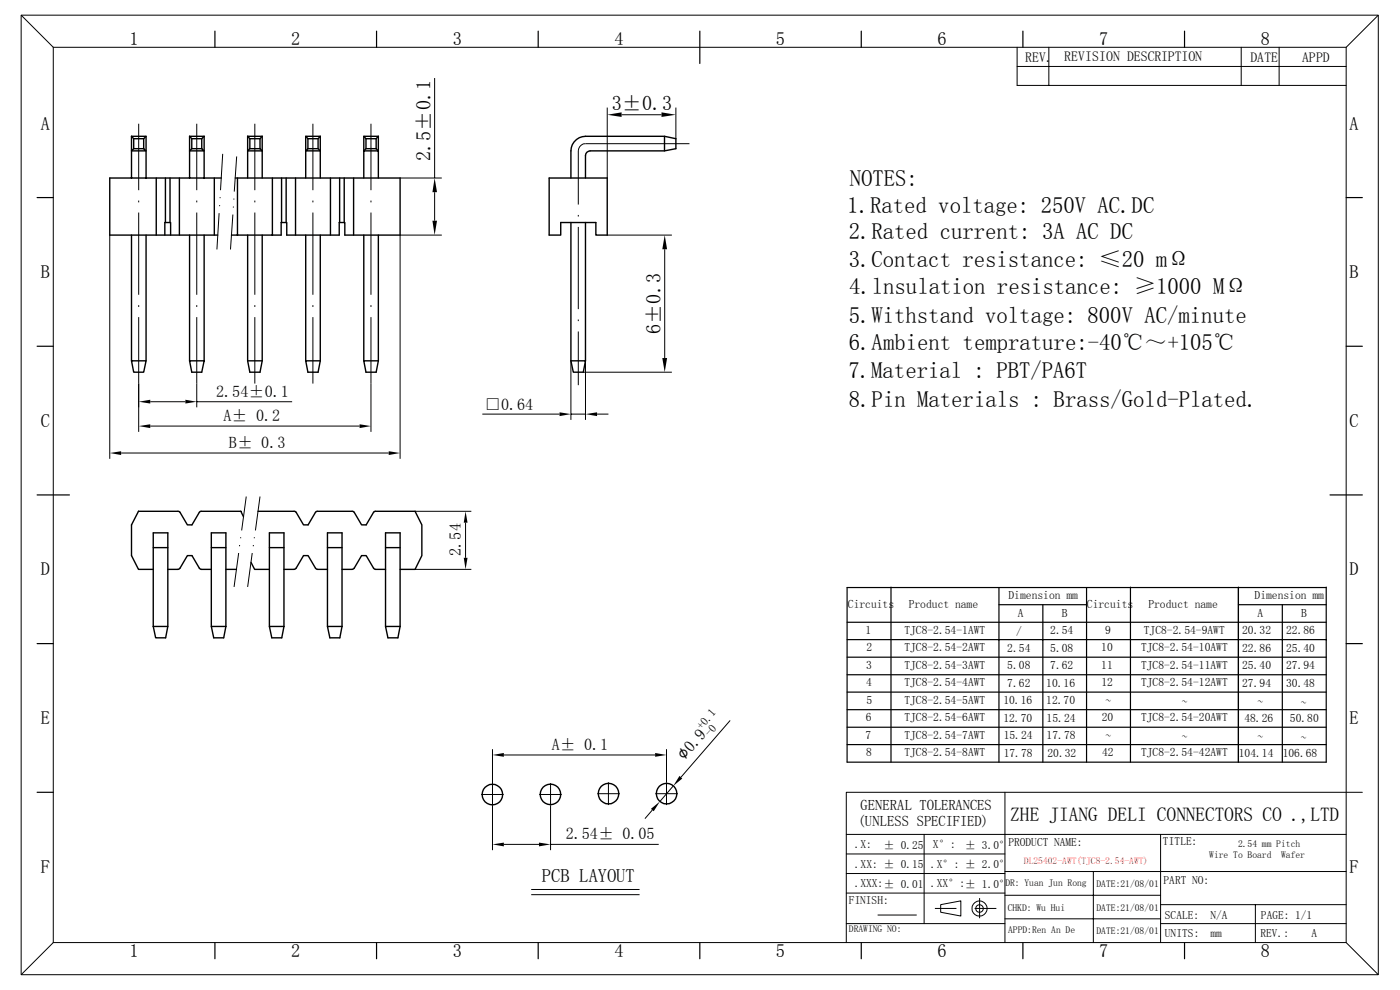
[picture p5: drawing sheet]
<svg xmlns="http://www.w3.org/2000/svg" width="297mm" height="210mm" viewBox="0 0 297 210" stroke-linecap="round" stroke-linejoin="round" font-family="sans-serif">
<g fill="none" stroke="#000" stroke-width=".21">
<path d="M4.5 3.2h287.9v203.6h-287.9zM4.5 3.2l6.8 6.8M11.3 10h274.3M11.3 10v189.9M92.2 16.6v21.2M215.8 10v8.1h69.8M215.8 14.1h69.8M222.5 10v8.1M263.3 10v8.1M271.4 10v8.1M285.6 10v189.9M292.4 3.2l-6.8 6.8"/>
<path d="M29.4 26.2v14.1M41.7 26.2v14.1M47.2 32.6l-.4 7.7M50.2 33.2l-.5 7.4M54.1 26.2v14.1M66.4 26.2v14.1M78.7 26.2v14.1M84.9 37.8h8.8M128.8 22.8v15M131.9 24.3h8.4M143.4 22.8v6.6M146.3 30.5h-22.1a1.55 1.55 0 0 0-1.5 1.5v11.4"/>
<path d="M23.3 49.9v47.4M29.4 42.5v.4M29.4 45.1v17.4M41.7 42.5v.4M41.7 45.1v17.4M46.5 45.2l-.5 7.7M46.6 43.5v.2M46.7 41.8v.2M49.4 45.5l-.5 7.4M49.5 43.8v.2M49.6 42.1v.2M54.1 42.5v.4"/>
<path d="M54.1 45.1v17.4M66.4 42.5v.4M66.4 45.1v17.4M78.7 42.5v.4M78.7 45.1v17.4M92.2 40.8v6M93.7 49.9h-8.8v47.4M122.7 45.6v.3M122.7 48.1v17.5M128.8 49.9h13.7M141 52.9v23M29.4 64.7v.4"/>
<path d="M29.4 67.3v24.3M41.7 64.7v.4M41.7 67.3v19.1M54.1 64.7v.4M54.1 67.3v14.1M66.4 64.7v.4M66.4 67.3v14.1M78.7 64.7v.4M78.7 67.3v24.3M121.1 76.5v12.6M122.7 67.8v.3M122.7 70.3v11.4"/>
<path d="M123.7 79h18.8M124.2 76.5v12.6M25.7 96.1h56.8M31.9 85.2h7.4M31.9 90.4h44.4M41.7 85.2h20.3M102.3 87.8h16.4M121.1 87.8h3.1M126.7 87.8h2.4M50.6 117.3l-.9 7.2M50.8 115.6v.3M51.1 114v.2"/>
<path d="M52.2 105.3l-.9 7.2M53.5 117.3l-1 7.2M53.8 115.6l-.1 .3M54 114l-.1 .2M55.2 105.3l-1 7.2M88.1 108.5h11.9M98.8 110.9v7.4M88.1 120.8h11.9M104.5 158.9v21.4M141.4 158.9v11.9M154.9 152.8l-10.5 12.1M102.1 168.5h4.7"/>
<path d="M106.9 179.1h7.4M106.9 160.1h32.1M114.4 168.5h4.8M116.8 166.1v14.2M116.8 179.1h22.9M126.7 168.4h4.8M129.1 165.9v4.9M138.4 171.8l-1.6 1.9M139 168.4h4.8M142.8 166.7l-2.8 3.3M179.5 177h106.1M196 177v18.9"/>
<path d="M213.2 168.1v31.8M246.2 177v22.9M289 168.1h-109.5v31.8M11.3 199.9h274.3M11.3 199.9l-6.8 6.9M112.7 189.8h23M112.7 188.7h23M179.5 181.1h33.7M179.5 195.9h33.7M179.5 189.4h33.7M179.5 185.3h33.7M186.2 194.1h8.3"/>
<path d="M198.3 192.7h4.6M199.6 191.9l4.2-.8v3.2l-4.2-.8zM206.8 192.7h4.6M207.8 190.5v4.3M213.2 184.9h72.4M213.2 194.9h33M213.2 189.9h33M231.9 184.9v15M246.2 195.9h39.4M246.2 191.9h39.4M266.3 191.9v8M285.6 199.9l6.8 6.9"/>
<circle cx="207.8" cy="192.7" r=".81"/>
<circle cx="207.8" cy="192.7" r="1.62"/>
</g>
<g fill="none" stroke="#000" stroke-width=".25">
<path d="M45.6 6.6v3.4M79.9 6.6v3.4M114.2 6.6v3.4M148.5 6.6v6.9M182.7 6.6v3.4M217 6.6v3.4M251.3 6.6v3.4M7.9 41.9h3.4M285.6 41.9h3.4M7.9 73.4h3.4M285.6 73.4h3.4M7.9 105h6.8"/>
<path d="M282.2 105h6.8M7.9 136.5h3.4M179.7 135.7h101.6M179.7 139.4h101.6M179.7 132h101.6M189 124.5v37.2M211.9 124.6v37.1M211.9 128.3h18.6M221.2 128.3v33.4M230.5 124.6v37.1M239.8 124.5v37.2M262.7 124.5v37.2"/>
<path d="M262.7 128.3h18.6M272 128.3v33.4M281.3 124.5v37.2h-101.6v-37.1h101.6M285.6 136.5h3.4M179.7 154.3h101.6M179.7 157.9h101.6M179.7 143.1h101.6M179.7 146.8h101.6M179.7 150.5h101.6M7.9 168.1h3.4M45.6 199.9v3.5M79.9 199.9v3.5"/>
<path d="M114.2 199.9v3.5M148.5 199.9v3.5M182.7 199.9v3.5M217 199.9v3.5M251.3 199.9v3.5"/>
</g>
<g fill="none" stroke="#000" stroke-width=".3">
<path d="M27.9 28.9l.5 .5h2.1M27.9 28.9h3.1l-.5 .5M27.9 32l.5-.5h2.1l.5 .5zM27.9 28.9v8.9M28.4 29.4v2.1M30.5 29.4v2.1M31 28.9v8.9M33.1 37.8v12.1M35.1 37.8v9.4M36.1 37.8v9.4M38.1 37.8v12.1M40.2 28.9l.5 .5h2.1"/>
<path d="M40.2 28.9v8.9M40.2 28.9h3.1M40.7 31.5l-.5 .5h3.1l-.5-.5M40.7 31.5h2.1M40.7 29.4v2.1M42.8 29.4v2.1M43.3 28.9v8.9M43.3 28.9l-.5 .5M45.5 37.8v12.1M46.9 37.8h-23.6v12.1h22.9M49.9 37.8h35v12.1h-11.7v-2.7h-1.2v2.7h-11.2v-2.7h-1.2v2.7h-10.5M50.4 37.8v12.1"/>
<path d="M52.5 28.9h3.1M52.5 28.9l.5 .5M52.5 28.9v8.9M53 29.4v2.1l-.5 .5h3.1l-.4-.5M53 29.4h2.2M53 31.5h2.2M55.2 29.4v2.1M55.6 28.9l-.4 .5M55.6 28.9v8.9M57.8 37.8v12.1M59.7 37.8v9.4M60.7 37.8v9.4"/>
<path d="M62.7 37.8v12.1M64.9 32l.4-.5h2.2l.4 .5zM64.9 28.9v8.9M65.3 29.4v2.1M67.5 29.4v2.1M67.9 28.9h-3l.4 .5M67.9 28.9l-.4 .5h-2.2M67.9 28.9v8.9M70.1 37.8v12.1M72.1 37.8v9.4M73 37.8v9.4M75 37.8v12.1"/>
<path d="M77.2 32l.4-.5h2.2l.5 .5zM77.2 28.9v8.9M77.6 29.4h2.2M77.6 29.4v2.1M79.8 29.4v2.1M80.3 28.9h-3.1l.4 .5M80.3 28.9v8.9M80.3 28.9l-.5 .5M116.5 37.8h12.3v12.1h-2.4v-2.7h-7.4v2.7h-2.5zM121.1 37.8v-5.8a3.1 3.1 0 0 1 3.1-3.1h16.8l2.4 .5v2.1l-2.4 .5h-15.8a1.01 1.01 0 0 0-1 1v4.8M141 28.9v3.1M27.9 49.9v26.6l.5 2.5h2.1l.5-2.5h-3.1"/>
<path d="M31 49.9v26.6M35 49.9v-2.7h1.2v2.7M40.2 49.9v26.6M43.3 49.9v26.6M52.5 49.9v26.6l.5 2.5h2.2l.4-2.5v-26.6M64.9 49.9v26.6M67.9 49.9v26.6M77.2 49.9v26.6M80.3 49.9v26.6M121.1 47.2v29.3M124.2 47.2v29.3M40.2 76.5h3.1l-.5 2.5h-2.1z"/>
<path d="M52.5 76.5h3.1M64.9 76.5h3l-.4 2.5h-2.2zM77.2 76.5h3.1l-.5 2.5h-2.2zM121.1 76.5h3.1l-.5 2.5h-2.1zM32.5 116.2h3.1M44.8 116.2h3.1M51.6 109.6l-.5-1.1h-8.4l-.4 .2-1.6 2.6h-.9l-1.8-2.8h-8.6l-1.5 2.8v6.6l1.5 2.9h3.1M53.3 119.3l.7 1.5h3.1M54.7 108.5h8l1.7 2.8h1l1.5-2.6 .4-.2h7.7l1.7 2.8h1l1.7-2.8h8.7l1.4 2.8v6.6l-1.4 2.9h-3.2M57.1 116.2h3.1M69.5 116.2h3.1M81.8 116.2h3.1"/>
<path d="M32.5 132.9h3.1l-.5 2.4h-2.1zM32.5 132.9v-19.9h3.1v19.9M35.6 120.8l2.4-.1 1.8-2.8h.9l1.8 2.8 2.3 .1M44.8 132.9h3.1l-.4 2.4h-2.2zM44.8 132.9v-19.9h3.1v19.9M47.9 120.8h2.3M57.1 132.9h3.1l-.4 2.4h-2.1zM57.1 132.9v-19.9h3.1v19.9M60.2 120.8l2.5-.1 1.7-2.8h1l1.7 2.8 2.4 .1M69.5 132.9h3.1l-.5 2.4h-2.1zM69.5 132.9v-19.9h3.1v19.9M72.6 120.8l2.4-.1 1.7-2.8h1l1.7 2.8 2.4 .1"/>
<path d="M81.8 132.9h3.1l-.5 2.4h-2.1zM81.8 132.9v-19.9h3.1v19.9"/>
<circle cx="104.5" cy="168.6" r="2.17"/>
<circle cx="116.8" cy="168.5" r="2.17"/>
<circle cx="129.1" cy="168.3" r="2.17"/>
<circle cx="141.4" cy="168.3" r="2.17"/>
</g>
<g fill="#000">
<path d="M128.8 24.3l3.1-.5v1zM140.3 23.8l3.1 .5-3.1 .5zM91.7 46.8h1l-.5 3.1zM92.2 37.8l.5 3h-1zM141 49.9l.5 3h-1zM140.5 75.9h1l-.5 3.1zM23.3 96.1l2.4-.4v.8zM29.4 85.2l2.5-.4v.8zM29.4 90.4l2.5-.4v.8zM39.3 84.8l2.4 .4-2.4 .4zM76.3 90l2.4 .4-2.4 .4zM82.5 95.7l2.4 .4-2.4 .4z"/>
<path d="M118.7 87.5l2.4 .3-2.4 .5zM124.2 87.8l2.5-.3v.8zM98.8 108.5l.4 2.4h-.8zM98.4 118.3h.8l-.4 2.5zM104.5 160.1l2.4-.4v.8zM139 159.7l2.4 .4-2.4 .4zM104.5 179.1l2.4-.4v.8zM114.3 178.7l2.5 .4-2.5 .4zM138.1 171.6l1.9-1.6-1.3 2.1zM144.1 164.6l.6 .5-1.9 1.6z"/>
</g>
<g font-size="4.8">
<text x="180.3" y="39.4">NOTES:</text>
<text x="179.7" y="45.1">1.Rated voltage: 250V AC.DC</text>
<text x="180" y="50.8">2.Rated current: 3A AC DC</text>
<text x="180" y="56.6">3.Contact resistance: ≤20 mΩ</text>
<text x="180.1" y="62.4">4.lnsulation resistance: ≥1000 MΩ</text>
<text x="180" y="68.4">5.Withstand voltage: 800V AC/minute</text>
<text x="180.1" y="74.3">6.Ambient temprature:-40℃～+105℃</text>
<text x="180" y="80.3">7.Material : PBT/PA6T</text>
<text x="180.1" y="86.3">8.Pin Materials : Brass/Gold-Plated.</text>
</g>
<g font-size="4.3">
<text x="129.8" y="23.4">3±0.3</text>
<text x="91.3" y="34.1" transform="rotate(-90 91.3 34.1)">2.5±0.1</text>
<text x="140.1" y="70.8" transform="rotate(-90 140.1 70.8)">6±0.3</text>
</g>
<text font-size="4.1" x="214.3" y="174.2">ZHE JIANG DELI CONNECTORS CO .,LTD</text>
<g font-size="3.9">
<text x="27.5" y="9.7">1</text>
<text x="61.8" y="9.7">2</text>
<text x="96.1" y="9.7">3</text>
<text x="130.3" y="9.7">4</text>
<text x="164.6" y="9.7">5</text>
<text x="198.9" y="9.7">6</text>
<text x="233.2" y="9.7">7</text>
<text x="267.5" y="9.7">8</text>
<text x="8.6" y="27.5">A</text>
<text x="286.3" y="27.5">A</text>
<text x="8.6" y="59">B</text>
<text x="286.3" y="59">B</text>
<text x="8.6" y="90.6">C</text>
<text x="286.3" y="90.6">C</text>
<text x="8.6" y="122">D</text>
<text x="286.3" y="122">D</text>
<text x="8.6" y="153.6">E</text>
<text x="286.3" y="153.6">E</text>
<text x="8.6" y="185.1">F</text>
<text x="286.3" y="185.1">F</text>
<text x="114.9" y="187">PCB LAYOUT</text>
<text x="27.5" y="202.9">1</text>
<text x="61.8" y="202.9">2</text>
<text x="96.1" y="203">3</text>
<text x="130.3" y="202.9">4</text>
<text x="164.6" y="202.9">5</text>
<text x="198.9" y="203">6</text>
<text x="233.2" y="202.9">7</text>
<text x="267.5" y="203">8</text>
</g>
<text font-size="3.7" x="145.2" y="161.4" transform="rotate(-49 145.2 161.4)">∅0.9</text>
<g font-size="3.4">
<text x="45.8" y="84.1">2.54±0.1</text>
<text x="47.4" y="89.3">A± 0.2</text>
<text x="102.8" y="86.9">□0.64</text>
<text x="48.6" y="95">B± 0.3</text>
<text x="97.8" y="117.9" transform="rotate(-90 97.8 117.9)">2.54</text>
<text x="117.1" y="159">A± 0.1</text>
<text x="120" y="178.1">2.54± 0.05</text>
</g>
<g font-size="3.1">
<text x="182.5" y="171.7">GENERAL TOLERANCES</text>
<text x="181.9" y="175.3">(UNLESS SPECIFIED)</text>
</g>
<g font-size="2.9">
<text x="217.5" y="13.1">REV.</text>
<text x="225.8" y="13">REVISION DESCRIPTION</text>
<text x="265.3" y="13.3">DATE</text>
<text x="276.2" y="13.2">APPD</text>
</g>
<g font-size="2.5">
<text x="179.9" y="129.1">Circuits</text>
<text x="192.8" y="129.1">Product name</text>
<text x="214" y="127.1">Dimension mm</text>
<text x="215.9" y="130.8">A</text>
<text x="225.3" y="130.8">B</text>
<text x="230.6" y="129">Circuits</text>
<text x="243.6" y="129.1">Product name</text>
<text x="266.2" y="127.1">Dimension mm</text>
<text x="266.8" y="130.8">A</text>
<text x="276.1" y="130.8">B</text>
<text x="183.6" y="134.4">1</text>
<text x="191.9" y="134.4">TJC8-2.54-1AWT</text>
<text x="215.6" y="134.7">/</text>
<text x="222.8" y="134.5">2.54</text>
<text x="234.4" y="134.5">9</text>
<text x="242.7" y="134.4">TJC8-2.54-9AWT</text>
<text x="263.5" y="134.5">20.32</text>
<text x="272.8" y="134.5">22.86</text>
<text x="183.8" y="141.8">3</text>
<text x="183.8" y="138.1">2</text>
<text x="191.9" y="138.1">TJC8-2.54-2AWT</text>
<text x="191.9" y="141.8">TJC8-2.54-3AWT</text>
<text x="213.7" y="138.2">2.54</text>
<text x="213.7" y="141.9">5.08</text>
<text x="222.8" y="138.2">5.08</text>
<text x="222.8" y="141.9">7.62</text>
<text x="233.6" y="138.1">10</text>
<text x="233.6" y="141.8">11</text>
<text x="242.1" y="138.1">TJC8-2.54-10AWT</text>
<text x="242.1" y="141.8">TJC8-2.54-11AWT</text>
<text x="263.5" y="138.3">22.86</text>
<text x="263.5" y="141.9">25.40</text>
<text x="272.8" y="138.3">25.40</text>
<text x="272.8" y="141.9">27.94</text>
<text x="183.7" y="145.5">4</text>
<text x="183.9" y="149.3">5</text>
<text x="191.9" y="145.5">TJC8-2.54-4AWT</text>
<text x="191.9" y="149.3">TJC8-2.54-5AWT</text>
<text x="212.9" y="149.4">10.16</text>
<text x="213.7" y="145.6">7.62</text>
<text x="222" y="145.6">10.16</text>
<text x="222" y="149.4">12.70</text>
<text x="233.7" y="145.5">12</text>
<text x="242.1" y="145.5">TJC8-2.54-12AWT</text>
<text x="263.5" y="145.7">27.94</text>
<text x="272.8" y="145.7">30.48</text>
<text x="183.7" y="153">6</text>
<text x="191.9" y="153">TJC8-2.54-6AWT</text>
<text x="212.9" y="153.1">12.70</text>
<text x="222" y="153.1">15.24</text>
<text x="233.7" y="153">20</text>
<text x="234.5" y="150.3">~</text>
<text x="242.1" y="153">TJC8-2.54-20AWT</text>
<text x="250.7" y="150.5">~</text>
<text x="264" y="153.2">48.26</text>
<text x="266.7" y="150.7">~</text>
<text x="273.6" y="153.1">50.80</text>
<text x="276" y="150.8">~</text>
<text x="183.6" y="156.7">7</text>
<text x="183.7" y="160.4">8</text>
<text x="191.9" y="156.7">TJC8-2.54-7AWT</text>
<text x="191.9" y="160.4">TJC8-2.54-8AWT</text>
<text x="212.9" y="160.5">17.78</text>
<text x="212.9" y="156.8">15.24</text>
<text x="222" y="156.8">17.78</text>
<text x="222.2" y="160.5">20.32</text>
<text x="233.8" y="160.4">42</text>
<text x="234.5" y="157.7">~</text>
<text x="242.1" y="160.4">TJC8-2.54-42AWT</text>
<text x="250.7" y="157.9">~</text>
<text x="262.8" y="160.5">104.14</text>
<text x="266.7" y="158.1">~</text>
<text x="272.1" y="160.5">106.68</text>
<text x="276" y="158.2">~</text>
</g>
<g font-size="2.4">
<text x="148.8" y="154.9" transform="rotate(-49 148.8 154.9)">+0.1</text>
<text x="150.5" y="156.4" transform="rotate(-49 150.5 156.4)">-0</text>
<text x="181.4" y="179.9">.X:</text>
<text x="197.9" y="179.9">X°:</text>
<text x="246.7" y="179.3">TITLE:</text>
<text x="181.4" y="184.1">.XX: ± 0.15</text>
<text x="187.5" y="180">± 0.25</text>
<text x="197.5" y="184.1">.X°: ± 2.0°</text>
<text x="204.7" y="180">± 3.0°PRODUCT NAME:</text>
<text x="180.1" y="191.8">FINISH:</text>
<text x="181.4" y="188.2">.XXX:± 0.01</text>
<text x="197.5" y="188.2">.XX°:± 1.0°</text>
<text x="246.8" y="187.4">PART NO:</text>
<text x="247.1" y="194.9">SCALE:</text>
<text x="256.8" y="194.9">N/A</text>
<text x="267.5" y="194.9">PAGE: 1/1</text>
<text x="247.1" y="198.7">UNITS:</text>
<text x="256.8" y="198.7">mm</text>
<text x="267.4" y="198.8">REV.:</text>
<text x="278.3" y="198.8">A</text>
</g>
<g font-size="2">
<text x="262.6" y="179.6">2.54 mm Pitch</text>
<text x="256.5" y="182.1">Wire To Board</text>
<text x="271.8" y="182.1">Wafer</text>
<text x="213.3" y="187.9">DR: Yuan Jun Rong</text>
<text x="232.6" y="188.1">DATE:21/08/01</text>
<text x="180.1" y="197.7">DRAWING NO:</text>
<text x="213.8" y="193.3">CHKD: Wu Hui</text>
<text x="213.9" y="197.9">APPD:Ren An De</text>
<text x="232.6" y="193.2">DATE:21/08/01</text>
<text x="232.6" y="198.2">DATE:21/08/01</text>
</g>
<text font-size="2" fill="#f00" x="217.2" y="183.2">DL25402-AWT(TJC8-2.54-AWT)</text>
</svg>
